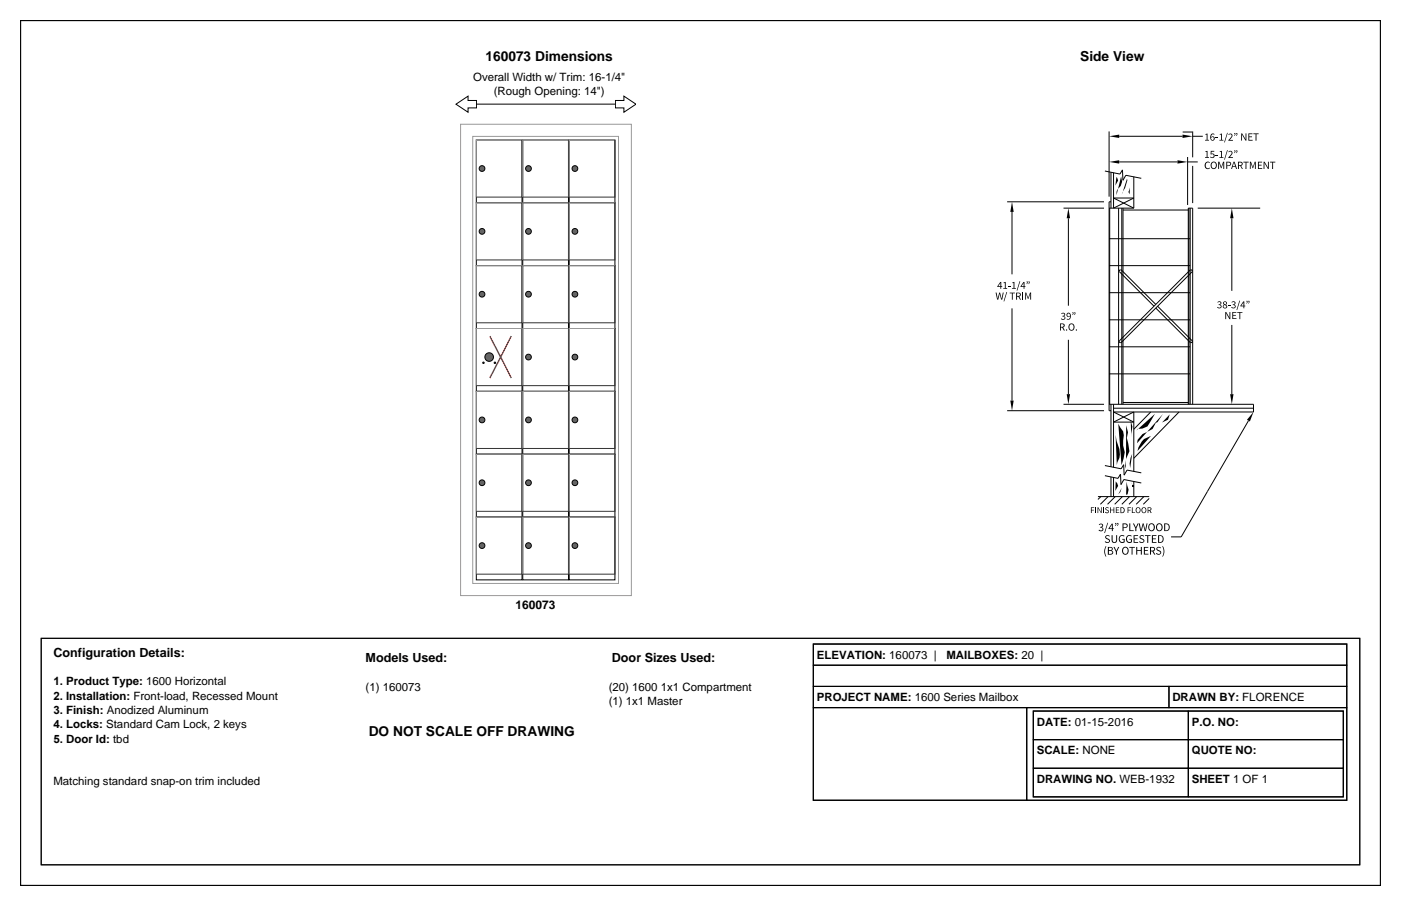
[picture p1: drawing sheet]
<svg xmlns="http://www.w3.org/2000/svg" width="432mm" height="279mm" viewBox="0 0 432 279" stroke-linecap="round" stroke-linejoin="round" font-family="sans-serif">
<path d="M143.3 32.1h48.4M12.7 196.8h406.4v69.9h-406.4z" fill="none" stroke="#000" stroke-width=".31"/>
<g fill="none" stroke="#000" stroke-width=".35">
<path d="M6.3 6.4h419.1v266.7h-419.1zM250.7 198.6h164.4v48.2h-164.4zM250.7 198.6h164.4v6.6h-164.4zM250.7 218.2h65.7v28.6h-65.7zM250.7 211.7h109.6v6.5h-109.6zM250.7 205.2h164.4v6.5h-164.4zM316.4 218.2h98.7v28.6h-98.7zM318.5 219.3h95.5v26.4h-95.5zM318.5 219.3h47.8v8.8h-47.8zM360.3 211.7h54.8v6.5h-54.8zM366.3 219.3h47.7v8.8h-47.7zM318.5 236.9h47.8v8.8h-47.8z"/>
<path d="M318.5 228.1h47.8v8.8h-47.8zM366.3 236.9h47.7v8.8h-47.7zM366.3 228.1h47.7v8.8h-47.7z"/>
</g>
<g fill="#fff" stroke="#000" stroke-width=".31">
<path d="M140.5 32.1l3.8-2.4v1.3h2.6v2.3h-2.6v1.3z"/>
<path d="M189.7 31h2.6v-1.3l3.7 2.4-3.7 2.5v-1.3h-2.6z"/>
</g>
<path d="M146.8 43.2h14.1v19.3h-14.1z" fill="#fff" stroke="#000" stroke-width=".31"/>
<path d="M160.9 43.2h-14.1v17.6" fill="none" stroke="#999" stroke-width=".31"/>
<path d="M160.9 43.2v17.6h-14.1" fill="none" stroke="#333" stroke-width=".31"/>
<circle cx="148.6" cy="52" r=".88" fill="#666" stroke="#000" stroke-width=".31"/>
<path d="M161.1 43.2h14.1v19.3h-14.1z" fill="#fff" stroke="#000" stroke-width=".31"/>
<path d="M175.2 43.2h-14.1v17.6" fill="none" stroke="#999" stroke-width=".31"/>
<path d="M175.2 43.2v17.6h-14.1" fill="none" stroke="#333" stroke-width=".31"/>
<circle cx="162.9" cy="52" r=".88" fill="#666" stroke="#000" stroke-width=".31"/>
<path d="M175.4 43.2h14.1v19.3h-14.1z" fill="#fff" stroke="#000" stroke-width=".31"/>
<path d="M189.5 43.2h-14.1v17.6" fill="none" stroke="#999" stroke-width=".31"/>
<path d="M189.5 43.2v17.6h-14.1" fill="none" stroke="#333" stroke-width=".31"/>
<circle cx="177.2" cy="52" r=".88" fill="#666" stroke="#000" stroke-width=".31"/>
<path d="M146.8 62.5h14.1v19.4h-14.1z" fill="#fff" stroke="#000" stroke-width=".31"/>
<path d="M160.9 62.5h-14.1v17.7" fill="none" stroke="#999" stroke-width=".31"/>
<path d="M160.9 62.5v17.7h-14.1" fill="none" stroke="#333" stroke-width=".31"/>
<circle cx="148.6" cy="71.4" r=".88" fill="#666" stroke="#000" stroke-width=".31"/>
<path d="M161.1 62.5h14.1v19.4h-14.1z" fill="#fff" stroke="#000" stroke-width=".31"/>
<path d="M175.2 62.5h-14.1v17.7" fill="none" stroke="#999" stroke-width=".31"/>
<path d="M175.2 62.5v17.7h-14.1" fill="none" stroke="#333" stroke-width=".31"/>
<circle cx="162.9" cy="71.4" r=".88" fill="#666" stroke="#000" stroke-width=".31"/>
<path d="M175.4 62.5h14.1v19.4h-14.1z" fill="#fff" stroke="#000" stroke-width=".31"/>
<path d="M189.5 62.5h-14.1v17.7" fill="none" stroke="#999" stroke-width=".31"/>
<path d="M189.5 62.5v17.7h-14.1" fill="none" stroke="#333" stroke-width=".31"/>
<circle cx="177.2" cy="71.4" r=".88" fill="#666" stroke="#000" stroke-width=".31"/>
<path d="M146.8 81.9h14.1v19.4h-14.1z" fill="#fff" stroke="#000" stroke-width=".31"/>
<path d="M160.9 81.9h-14.1v17.6" fill="none" stroke="#999" stroke-width=".31"/>
<path d="M160.9 81.9v17.6h-14.1" fill="none" stroke="#333" stroke-width=".31"/>
<circle cx="148.6" cy="90.7" r=".88" fill="#666" stroke="#000" stroke-width=".31"/>
<path d="M161.1 81.9h14.1v19.4h-14.1z" fill="#fff" stroke="#000" stroke-width=".31"/>
<path d="M175.2 81.9h-14.1v17.6" fill="none" stroke="#999" stroke-width=".31"/>
<path d="M175.2 81.9v17.6h-14.1" fill="none" stroke="#333" stroke-width=".31"/>
<circle cx="162.9" cy="90.7" r=".88" fill="#666" stroke="#000" stroke-width=".31"/>
<path d="M175.4 81.9h14.1v19.4h-14.1z" fill="#fff" stroke="#000" stroke-width=".31"/>
<path d="M189.5 81.9h-14.1v17.6" fill="none" stroke="#999" stroke-width=".31"/>
<path d="M189.5 81.9v17.6h-14.1" fill="none" stroke="#333" stroke-width=".31"/>
<circle cx="177.2" cy="90.7" r=".88" fill="#666" stroke="#000" stroke-width=".31"/>
<path d="M146.8 101.3h14.1v19.4h-14.1z" fill="#fff" stroke="#000" stroke-width=".31"/>
<path d="M160.9 101.3h-14.1v17.6" fill="none" stroke="#999" stroke-width=".31"/>
<path d="M160.9 101.3v17.6h-14.1" fill="none" stroke="#333" stroke-width=".31"/>
<g fill="#666" stroke="#000" stroke-width=".31">
<circle cx="150.8" cy="110.1" r="1.32"/>
<circle cx="149" cy="111.9" r=".22"/>
<circle cx="152.5" cy="111.9" r=".22"/>
</g>
<path d="M151 103.7l6.6 12.9M157.6 103.7l-6.6 12.9" fill="none" stroke="#f00" stroke-width=".44"/>
<path d="M161.1 101.3h14.1v19.4h-14.1z" fill="#fff" stroke="#000" stroke-width=".31"/>
<path d="M175.2 101.3h-14.1v17.6" fill="none" stroke="#999" stroke-width=".31"/>
<path d="M175.2 101.3v17.6h-14.1" fill="none" stroke="#333" stroke-width=".31"/>
<circle cx="162.9" cy="110.1" r=".88" fill="#666" stroke="#000" stroke-width=".31"/>
<path d="M175.4 101.3h14.1v19.4h-14.1z" fill="#fff" stroke="#000" stroke-width=".31"/>
<path d="M189.5 101.3h-14.1v17.6" fill="none" stroke="#999" stroke-width=".31"/>
<path d="M189.5 101.3v17.6h-14.1" fill="none" stroke="#333" stroke-width=".31"/>
<circle cx="177.2" cy="110.1" r=".88" fill="#666" stroke="#000" stroke-width=".31"/>
<path d="M146.8 120.7h14.1v19.4h-14.1z" fill="#fff" stroke="#000" stroke-width=".31"/>
<path d="M160.9 120.7h-14.1v17.6" fill="none" stroke="#999" stroke-width=".31"/>
<path d="M160.9 120.7v17.6h-14.1" fill="none" stroke="#333" stroke-width=".31"/>
<circle cx="148.6" cy="129.5" r=".88" fill="#666" stroke="#000" stroke-width=".31"/>
<path d="M161.1 120.7h14.1v19.4h-14.1z" fill="#fff" stroke="#000" stroke-width=".31"/>
<path d="M175.2 120.7h-14.1v17.6" fill="none" stroke="#999" stroke-width=".31"/>
<path d="M175.2 120.7v17.6h-14.1" fill="none" stroke="#333" stroke-width=".31"/>
<circle cx="162.9" cy="129.5" r=".88" fill="#666" stroke="#000" stroke-width=".31"/>
<path d="M175.4 120.7h14.1v19.4h-14.1z" fill="#fff" stroke="#000" stroke-width=".31"/>
<path d="M189.5 120.7h-14.1v17.6" fill="none" stroke="#999" stroke-width=".31"/>
<path d="M189.5 120.7v17.6h-14.1" fill="none" stroke="#333" stroke-width=".31"/>
<circle cx="177.2" cy="129.5" r=".88" fill="#666" stroke="#000" stroke-width=".31"/>
<path d="M146.8 140.1h14.1v19.3h-14.1z" fill="#fff" stroke="#000" stroke-width=".31"/>
<path d="M160.9 140.1h-14.1v17.6" fill="none" stroke="#999" stroke-width=".31"/>
<path d="M160.9 140.1v17.6h-14.1" fill="none" stroke="#333" stroke-width=".31"/>
<circle cx="148.6" cy="148.9" r=".88" fill="#666" stroke="#000" stroke-width=".31"/>
<path d="M161.1 140.1h14.1v19.3h-14.1z" fill="#fff" stroke="#000" stroke-width=".31"/>
<path d="M175.2 140.1h-14.1v17.6" fill="none" stroke="#999" stroke-width=".31"/>
<path d="M175.2 140.1v17.6h-14.1" fill="none" stroke="#333" stroke-width=".31"/>
<circle cx="162.9" cy="148.9" r=".88" fill="#666" stroke="#000" stroke-width=".31"/>
<path d="M175.4 140.1h14.1v19.3h-14.1z" fill="#fff" stroke="#000" stroke-width=".31"/>
<path d="M189.5 140.1h-14.1v17.6" fill="none" stroke="#999" stroke-width=".31"/>
<path d="M189.5 140.1v17.6h-14.1" fill="none" stroke="#333" stroke-width=".31"/>
<circle cx="177.2" cy="148.9" r=".88" fill="#666" stroke="#000" stroke-width=".31"/>
<path d="M146.8 159.4h14.1v19.4h-14.1z" fill="#fff" stroke="#000" stroke-width=".31"/>
<path d="M160.9 159.4h-14.1v17.7" fill="none" stroke="#999" stroke-width=".31"/>
<path d="M160.9 159.4v17.7h-14.1" fill="none" stroke="#333" stroke-width=".31"/>
<circle cx="148.6" cy="168.3" r=".88" fill="#666" stroke="#000" stroke-width=".31"/>
<path d="M161.1 159.4h14.1v19.4h-14.1z" fill="#fff" stroke="#000" stroke-width=".31"/>
<path d="M175.2 159.4h-14.1v17.7" fill="none" stroke="#999" stroke-width=".31"/>
<path d="M175.2 159.4v17.7h-14.1" fill="none" stroke="#333" stroke-width=".31"/>
<circle cx="162.9" cy="168.3" r=".88" fill="#666" stroke="#000" stroke-width=".31"/>
<path d="M175.4 159.4h14.1v19.4h-14.1z" fill="#fff" stroke="#000" stroke-width=".31"/>
<path d="M189.5 159.4h-14.1v17.7" fill="none" stroke="#999" stroke-width=".31"/>
<path d="M189.5 159.4v17.7h-14.1" fill="none" stroke="#333" stroke-width=".31"/>
<circle cx="177.2" cy="168.3" r=".88" fill="#666" stroke="#000" stroke-width=".31"/>
<path d="M142 38.3h52.6v145.4h-52.6zM145.7 42.1h44.9v137.8h-44.9z" fill="none" stroke="#999" stroke-width=".31"/>
<g fill="none" stroke="#000" stroke-width=".31">
<path d="M340.5 52.7l4.7 1 .8-1.3 .1 3.2 .9-1.5 4.8 .9M341.8 40.5v20.2M342.4 53.1v11.1M343.2 53.3v10.9l6.2-3.1h-6.2l6.2 3.1M345 42h19.5M345 49.9h17.9M349.4 54.5v9.7M364.5 40.7h2.9M366 49.9h3.2M366 48.4v14.8M367.6 42h3.1M367.6 40.5v8"/>
<path d="M367.6 51.2v11.4M310.4 62.2h29.9M311.9 65.4v19.2M327.8 64.2h12.5M329.3 67.3v27M341.8 73.6h25M341.8 64.2h7.6M342 64.2v60.5M342.4 62.2h-.6v64.5h.6M344.8 64.2v60.5M345.7 64.2v60.5M346.1 64.2v60.5"/>
<path d="M346.1 64.8h20.1M366.4 64.2v60.5M366.8 64.2v60.5M369.2 64.2h19.2M379.7 67.3v22.4M311.9 95.1v28.4M315.2 90.2v2.2M341.8 81.9h25M341.8 90.3h25M341.8 98.6h25M345 83.7l10.7 10.7M345.5 83.2l10.7 10.7"/>
<path d="M356.2 95l10.7 10.7M356.8 94.4l10.7 10.7M366.9 83.2l-21.9 21.9M367.5 83.7l-22 22M329.3 104.8v16.8M341.8 115.3h25M341.8 107h25M379.7 100.2v21.4M310.4 126.7h29.9M327.8 124.7h12.5M341.8 124.7h44.5v2.4h-43.1l6.2 3.1h-6.2l6.2-3.1v18.3M342.4 124.7v19.2"/>
<path d="M343.2 124.7v19.4M343.2 125.9h43.1M346.1 124.1h20.1M354.7 127.1l-5.3 5.3M363.4 127.1l-14 14.2M366.2 124.7v-60.5h1.4v60.5M384.8 129.8l-20.7 35.8h-3.2M338.4 153.1h15.8M339.3 153.1l-.9 .9M340.5 143.6l5.1 1 .7-1.3 .2 3.2 .9-1.5 4.4 .8M340.5 146.7l4.1 .8 .7-1.3 .2 3.2 .9-1.5 5.4 1M341.5 153.1l-2.4 2.4"/>
<path d="M342.4 147.1v6M343.2 147.3v5.8M343.7 153.1l-2.3 2.4M345.9 153.1l-2.3 2.4M348.1 153.1l-2.3 2.4M349.4 148.5v4.6M350.3 153.1l-2.3 2.4M352.5 153.1l-2.3 2.4M354.2 153.7l-1.8 1.8"/>
</g>
<g fill="#000">
<path d="M344.1 54.6l.5 1.1-.8 1.5zM341.8 42l3.2-.5v1zM341.8 49.9l3.2-.5v1.1zM345.5 54.4l.3 1.6-.4 1.3-1.1 1.3-.2 1.6zM347.3 55.1a6.6 6.6 0 0 1-1.4 4.3l-.2 .6zM348.3 57.8l-.2 2.1-.3-.7zM348.9 55.1l.1 .9zM362.9 49.4l3.1 .5-3.1 .6zM364.5 41.5l3.1 .5-3.1 .5zM371.5 41.3l.7-.1v1.9h.4v.3h-1.2v-.3h.5v-1.6h-.4zM371.5 46.7l.7-.2v2h.4v.2h-1.2v-.2h.5v-1.6h-.4zM371.7 50l.8-.1 .4 .2-.3 .1a.84 .84 0 0 0-1 .8 .84 .84 0 0 0 1.1 .8h.2a1.07 1.07 0 0 1-1.5 0 1.07 1.07 0 0 1 .1-1.5z"/>
<path d="M373.2 46.5h1.1v.3h-.9v.6a.76 .76 0 0 1 .9 .4 .76 .76 0 0 1-.4 1 .76 .76 0 0 1-1-.3l.1-.2a.52 .52 0 0 0 .7 .3 .52 .52 0 0 0 .3-.7 .52 .52 0 0 0-.7-.2zM374.6 42.4h.8v.2h-.8zM374.6 47.8h.8v.2h-.8zM375.5 49.9h.3l.6 1.6 .6-1.6h.3v2.2h-.3l.1-1.9-.6 1.7-.8-1.7v1.9h-.2zM375.9 41.3l.7-.1v1.9h.5v.3h-1.3v-.3h.5v-1.6h-.4zM375.9 46.7l.7-.2v2h.5v.2h-1.3v-.2h.5v-1.6h-.4zM378.2 41h.2l-.9 2.9h-.2zM378.2 46.3h.2l-.9 2.9h-.2zM378.6 41.5a.72 .72 0 0 1 1.1-.2 .72 .72 0 0 1-.1 1.1l-.6 .8h1v.2h-1.4l.8-1.1a.49 .49 0 0 0 .1-.8 .49 .49 0 0 0-.8 .2zM378.6 46.8a.72 .72 0 0 1 1.1-.1 .72 .72 0 0 1-.1 1.1l-.6 .7h1v.2h-1.4l.8-1.1a.49 .49 0 0 0 .1-.8 .49 .49 0 0 0-.8 .2zM382.6 41.1h.2l1.1 1.9v-1.9h.3v2.3h-.3l-1.1-1.9v1.9h-.3zM383.2 49.9h1.6v.2h-.6v2h-.3v-2h-.7z"/>
<path d="M384.7 41.1h1.3v.3h-1v.7h.9v.2h-.9v.8h1.1v.3h-1.3zM385.2 49.9h.4l.5 1.6 .6-1.6h.3v2.2h-.2v-1.9l-.6 1.7-.8-1.7 .1 1.9h-.3zM386.3 41.1h1.6v.3h-.6v2h-.3v-2h-.7zM387.7 49.9h1.3v.2h-1v.7h.8v.3h-.8v.8h1v.2h-1.3zM389.5 49.9h.3l1 1.8v-1.8h.3v2.2h-.3l-1.1-1.9v1.9h-.3zM391.4 49.9h1.7v.2h-.7v2h-.3v-2h-.7zM311.9 62.2l.5 3.2h-1zM329.3 64.2l.5 3.1h-1zM379.7 64.2l.5 3.1h-1.1zM306.9 90.2h.2l.4 1.9 .5-1.9h.2l.5 1.9 .4-1.9h.2l-.4 2.2h-.3l-.5-1.8-.4 1.8h-.4zM309.3 87.1l.7-.1v1.8h.4v.3h-1.2v-.2h.5v-1.6h-.4zM310.2 90.1h.2l-.9 2.8h-.2z"/>
<path d="M310.8 88.1h.7v.2h-.7zM311.2 90.2h1.6v.3h-.7v1.9h-.2v-1.9h-.7zM312 87.1l.7-.1v1.8h.4v.3h-1.2v-.2h.5v-1.6h-.4zM314.2 86.7h.2l-.8 2.9h-.3zM316 90.2h.3l.6 1.6 .6-1.6h.3v2.2h-.3l.1-1.8-.6 1.6-.8-1.6v1.8h-.2zM327.1 96.7a.62 .62 0 0 1 .9-.2 .62 .62 0 0 1-.1 1 .68 .68 0 0 1 .1 1.1 .68 .68 0 0 1-1-.2l.1-.2a.48 .48 0 0 0 .7 .2 .48 .48 0 0 0 .2-.7l-.6-.1v-.2l.4-.1a.4 .4 0 0 0 0-.6 .4 .4 0 0 0-.6 .2zM345 83.2h.5l-.5 .6zM366.9 83.2h.6v.5zM375.2 93.2a.62 .62 0 0 1 1-.2 .62 .62 0 0 1-.1 1 .68 .68 0 0 1 .1 1.1 .68 .68 0 0 1-1.1-.3l.2-.2a.48 .48 0 0 0 .7 .3 .48 .48 0 0 0 .1-.7l-.5-.1v-.2l.3-.1a.4 .4 0 0 0 .1-.6 .4 .4 0 0 0-.6 .1zM377.6 96.2h.3l1.1 1.8-.1-1.8h.3v2.2h-.3l-1-1.8v1.8h-.3zM378.5 94.1h.8v.2h-.8zM379.6 93.2a.62 .62 0 0 1 .9-.2 .62 .62 0 0 1-.1 1 .68 .68 0 0 1 .1 1.1 .68 .68 0 0 1-1-.3l.1-.2a.48 .48 0 0 0 .7 .3 .48 .48 0 0 0 .2-.7l-.6-.1v-.2l.4-.1a.4 .4 0 0 0 0-.6 .4 .4 0 0 0-.6 .1z"/>
<path d="M379.8 96.2h1.3v.2h-1v.7h.8v.3h-.8v.7h1v.3h-1.3zM382 92.7h.2l-.9 2.9h-.2zM381.3 96.2h1.6v.3h-.6v1.9h-.3v-1.9h-.7zM328.6 101.6h.3v.3h-.3zM331.6 101.6h.3v.3h-.3zM345 105.1l.5 .6h-.5zM366.9 105.7l.6-.6v.6zM311.4 123.5h1l-.5 3.2zM328.8 121.6h1l-.5 3.1zM344.7 130.7l1.5 2.3 .2 1.3-.2 3.1 .5 2.1-1 4zM347.1 131.2l.6 2.1-.4 1.7 .8 4.2-1 2.3-.3 2.2 .2 .9zM348.5 129.8l.5 1.8-.3 3.4z"/>
<path d="M352.6 135.4l2.2-1-4.2 4.7 .3-1.1zM350.7 132.3l-.5 .5 5.8-5.2-2.4 3.9-1.5 .7zM352.1 133.9l-1.5 1.7-.2 1.1 8-9-1.6 2.5-.6 .2-1 1.9zM360.5 127.8l-.5 1.6-1.9 .9zM379.1 121.6h1.1l-.5 3.1zM386.3 127l-1.1 3-.9-.5zM336.2 156.4h1.1v.2h-.8v.6h.6v.2h-.6v.8h-.3zM337.5 156.4h.3v1.8h-.3zM338.3 156.4h.2l.9 1.5-.1-1.5h.2v1.8h-.2l-.8-1.5v1.5h-.2zM340 156.4h.2v1.8h-.2zM340.7 156.6l.5-.2 .5 .2-.7 .1-.1 .3a.65 .65 0 0 1 .8 .5 .65 .65 0 0 1-.5 .8l-.6-.3 .1-.2 .7 .2 .2-.2-.9-.7zM342.1 156.4h.3v.8h.8v-.8h.2v1.8h-.2v-.8h-.8v.8h-.3z"/>
<path d="M343.9 148.5l.7 1.4-.8 1.5zM343.9 156.4h1v.2h-.8v.6h.7v.2h-.7v.6h.9v.2h-1.1zM343.7 131.4l.5 4.6a6.3 6.3 0 0 1 .2 6.6l-.2 1.1zM345.7 150.4l-.4 1.3-.7 .8zM347.2 148.5l.6 2.5-.3 1.4-.4 .2zM347.5 156.4h1.1v.2h-.8v.6h.6v.2h-.6v.8h-.3zM348.9 140l-.6 4.3-.1-1.3 .2-1.8zM348.7 148.7l.5 1.2zM348.9 156.4h.2v1.6h.8v.2h-1.1zM349.1 149.7h.3v.3h-.3zM338.6 161.8a.67 .67 0 0 1 1.1-.3 .67 .67 0 0 1-.1 1.1 .73 .73 0 0 1 .2 1.2 .73 .73 0 0 1-1.2-.3l.2-.2a.51 .51 0 0 0 .7 .3 .51 .51 0 0 0 .1-.8l-.5-.1v-.2l.4-.1a.43 .43 0 0 0 0-.7 .43 .43 0 0 0-.7 .2zM340.8 165.2l.8-.2 .5 .3-.2 .2a.46 .46 0 0 0-.7-.3 .46 .46 0 0 0-.1 .7 .78 .78 0 0 1 1 .7 .78 .78 0 0 1-.8 .9l-.8-.4 .2-.2 .9 .3 .2-.6-.9-.5a.6 .6 0 0 1-.1-.9z"/>
<path d="M340.8 168.4l.2 .1a3.1 3.1 0 0 0 0 3.1l-.2 .1a3.1 3.1 0 0 1 0-3.3zM341.3 161.2h.2l-.9 3.2h-.3zM342.6 165h.3l.2 2.1 .6 .1 .3-.4v-1.8h.3v1.4a.87 .87 0 0 1-.8 1.1 .87 .87 0 0 1-.9-1.1zM343.2 168.7h.3l.6 1.2 .5-1.2h.4l-.8 1.4v.9h-.3v-.9zM345.2 165.2l1-.2 .4 .3-.2 .2a.84 .84 0 0 0-1.1 0 .84 .84 0 0 0-.1 1.1l.4 .5 .5 .1 .2-.2v-.6h-.5v-.2h.8v1a1.22 1.22 0 0 1-1.7-.3 1.22 1.22 0 0 1 .3-1.7zM348.1 161.4h.3v2.1h1v.3h-1.3zM347.5 165.2l.9-.2 .4 .3-.2 .2a.84 .84 0 0 0-1.1 0 .84 .84 0 0 0-.1 1.1l.4 .5 .5 .1 .3-.2v-.6h-.5v-.2h.8v1a1.22 1.22 0 0 1-1.8-.3 1.22 1.22 0 0 1 .4-1.7zM348.1 168.7h1.7v.2h-.7v2.1h-.3v-2.1h-.7zM349.4 165h1.4v.3h-1.1v.7h.9v.3h-.9v.9h1.1v.2h-1.4zM349.2 161.4h.3l.6 1.2 .5-1.2h.3l-.7 1.5v.9h-.3v-.9zM350.2 168.7h.3v1h1.1v-1h.3v2.3h-.3v-1.1h-1.1v1.1h-.3zM351 161.4h.3l.4 2.1 .5-2.1h.3l.5 2.1 .4-2.1h.3l-.5 2.4h-.4l-.4-2-.5 2h-.4z"/>
<path d="M351.4 165.2l.8-.2 .5 .3-.2 .2a.46 .46 0 0 0-.7-.3 .46 .46 0 0 0-.1 .7 .78 .78 0 0 1 1 .7 .78 .78 0 0 1-.8 .9l-.8-.4 .2-.2 .9 .3 .2-.6-.9-.5a.6 .6 0 0 1-.1-.9zM352.5 168.7h1.4v.2h-1v.8h.9v.2h-.9v.9h1.1v.2h-1.5zM352.9 165h1.7v.3h-.7v2.1h-.3v-2.1h-.7zM355 165h1.4v.3h-1.1v.7h1v.3h-1v.9h1.1v.2h-1.4zM356.6 168.8l.8-.1 .4 .2-.1 .2a.46 .46 0 0 0-.7-.3 .46 .46 0 0 0-.1 .7 .78 .78 0 0 1 .9 .7 .78 .78 0 0 1-.7 .9l-.8-.4 .2-.2 .9 .3 .2-.6-1-.4a.6 .6 0 0 1 0-1zM358.2 168.5l.2-.1a3.1 3.1 0 0 1 0 3.3l-.2-.1a3.1 3.1 0 0 0 0-3.1z"/>
<path d="M373.5 50a1.07 1.07 0 0 1 1.5 1 1.07 1.07 0 0 1-1.5 .9l-.4-.9zM373.6 50.3l-.2 .7a.7 .7 0 0 0 .7 .9 .7 .7 0 0 0 .6-.9 .68 .68 0 0 0-.3-.8 .68 .68 0 0 0-.8 .1z"/>
<path d="M373.3 41.3l.5-.1 .5 .2-.1 .2-.6-.1-.3 .8a.67 .67 0 0 1 1 .2 .67 .67 0 0 1-.4 1 .67 .67 0 0 1-.8-.7l-.1-.9zM373.4 42.4l-.1 .1 .2 .6a.43 .43 0 0 0 .6-.4 .43 .43 0 0 0-.7-.3z"/>
<path d="M378 49.9h.6a.68 .68 0 0 1 .9 .6 .68 .68 0 0 1-.9 .7h-.4v.9h-.2zM378.2 50.1v.9a.68 .68 0 0 0 1-.5l-.3-.3z"/>
<path d="M380.4 41.1l.3-.1 .1 .3-.4 .6 .2-.5zM381 41.1l.3-.1 .1 .3-.4 .6 .2-.5z"/>
<path d="M380.4 46.4h.3l.1 .2-.4 .7 .2-.6zM381 46.4h.3l.1 .2-.4 .7 .2-.6z"/>
<path d="M380.2 49.9h.3l.8 2.2h-.3l-.3-.7h-.8l-.2 .7h-.3zM380.3 50.1l-.3 1.1h.7z"/>
<path d="M381.6 49.9h.6a.65 .65 0 0 1 .8 .5 .65 .65 0 0 1-.5 .7l.6 1h-.3l-.6-.9h-.4v.9h-.2zM381.8 50.1v.8l.9-.2v-.4z"/>
<path d="M308.3 87h.3v1.3h.3v.2h-.3v.6h-.3v-.6h-.9zM308.3 87.2l-.6 1.1h.6z"/>
<path d="M313.2 90.2l1 .1a.61 .61 0 0 1 .4 .6 .61 .61 0 0 1-.5 .6l.6 .9h-.3l-.5-.9h-.4v.9h-.3zM313.5 90.4v.9l.8-.2v-.5z"/>
<path d="M315.4 87h.4v1.3h.2v.2h-.3v.6h-.2v-.6h-1zM315.5 87.2l-.7 1.1h.7z"/>
<path d="M316.5 86.8l.3 .3-.4 .5zM317 86.8l.4 .3-.4 .5z"/>
<path d="M328.9 96.6l.2-.1a1.1 1.1 0 0 1 1 .9 1.1 1.1 0 0 1-.6 1.2l-.8-.2h.8l.3-.9a.65 .65 0 0 1-1 .1 .65 .65 0 0 1 .1-1zM328.9 97.1a.47 .47 0 0 0 .9 0 .47 .47 0 0 0-.9 0z"/>
<path d="M330.6 96.3l.3 .3-.4 .6zM331.1 96.3l.4 .3-.4 .6z"/>
<path d="M377.1 93.1a.61 .61 0 0 1 .9 0 .61 .61 0 0 1-.1 .9 .61 .61 0 0 1 0 1 .61 .61 0 0 1-.9-.1 .61 .61 0 0 1 .2-.9l-.2-.5zM377.1 94.5a.42 .42 0 0 0 .8 0 .42 .42 0 0 0-.8 0zM377.2 93.5a.35 .35 0 0 0 .7 0 .35 .35 0 0 0-.7 0z"/>
<path d="M383.2 92.9h.3v1.4h.3v.2h-.3v.6h-.3v-.6h-.9zM383.2 93.2l-.6 1.1h.6z"/>
<path d="M384.2 92.8l.3 .3-.3 .5zM384.8 92.8l.3 .3-.3 .5z"/>
<path d="M326.7 99.8h1a.61 .61 0 0 1 .5 .6 .61 .61 0 0 1-.5 .6l.5 .9h-.3l-.5-.9h-.4v.9h-.3zM327 100v.8l.8-.2v-.5z"/>
<path d="M329.7 99.9a1.04 1.04 0 0 1 1.5 1 1.04 1.04 0 0 1-1.5 .9l-.4-.9zM329.8 100.2a.8 .8 0 0 0-.2 1.1 .8 .8 0 0 0 1.1 .2 .8 .8 0 0 0 .2-1.1 .8 .8 0 0 0-1.1-.2z"/>
<path d="M345.3 156.4a.97 .97 0 0 1 1.3 .9 .97 .97 0 0 1-1.3 .9zM345.6 156.6v1.5a.71 .71 0 0 0 .8-.8 .71 .71 0 0 0-.8-.7z"/>
<path d="M350.2 156.7a.83 .83 0 0 1 1.3 .6 .83 .83 0 0 1-1.3 .7l-.2-.7zM350.4 156.8a.65 .65 0 0 0-.2 .9 .65 .65 0 0 0 1 .2 .65 .65 0 0 0 .1-.9 .65 .65 0 0 0-.9-.2z"/>
<path d="M352 156.7a.83 .83 0 0 1 1.3 .6 .83 .83 0 0 1-1.3 .7l-.2-.7zM352.2 156.8a.65 .65 0 0 0-.2 .9 .65 .65 0 0 0 .9 .2 .65 .65 0 0 0 .2-.9 .65 .65 0 0 0-.9-.2z"/>
<path d="M353.7 156.4l.8 .1 .4 .2v.5l-.4 .2 .5 .8h-.3l-.4-.7h-.4v.7h-.2zM353.9 156.6v.7l.7-.2v-.3z"/>
<path d="M341.5 168.7h.7a.6 .6 0 0 1 .7 .3 .6 .6 0 0 1-.3 .8 .62 .62 0 0 1 .5 .6 .62 .62 0 0 1-.5 .6l-1.2 .1zM341.8 168.9v.8a.64 .64 0 0 0 .9-.4l-.2-.4zM341.8 169.9v.9l.9-.1 .1-.4a.76 .76 0 0 0-1-.4z"/>
<path d="M342.6 161.5h.4v1.4h.3v.3h-.3v.6h-.3v-.6h-1.1zM342.7 161.8l-.7 1.1h.7z"/>
<path d="M343.7 161.3h.3l.1 .3-.4 .6 .2-.6zM344.4 161.3h.2l.1 .3-.4 .6 .2-.6z"/>
<path d="M346.2 168.8a1.14 1.14 0 0 1 1.7 1 1.14 1.14 0 0 1-1.7 1.1l-.4-1.1zM346.3 169.1l-.2 .7a.74 .74 0 0 0 .7 1 .74 .74 0 0 0 .8-1 .72 .72 0 0 0-.4-.8 .72 .72 0 0 0-.9 .1z"/>
<path d="M346 161.4a1.41 1.41 0 0 1 1.5 .4 .87 .87 0 0 1-.2 .9 .87 .87 0 0 1-1 .1v1h-.3zM346.3 161.7v.9h.4a.49 .49 0 0 0 .6-.5 .49 .49 0 0 0-.6-.4z"/>
<path d="M354.3 161.6a1.14 1.14 0 0 1 1.6 1 1.14 1.14 0 0 1-1.6 1l-.4-1zM354.4 161.9l-.2 .7a.74 .74 0 0 0 .7 1 .74 .74 0 0 0 .7-1 .72 .72 0 0 0-.3-.9 .72 .72 0 0 0-.9 .2z"/>
<path d="M354.4 168.7a1.38 1.38 0 0 1 1.6 .3 .71 .71 0 0 1-.5 1l.6 1.1-.3-.1-.6-1h-.4v1h-.4zM354.8 168.9v.9l.9-.2v-.5z"/>
<path d="M356.7 161.6a1.14 1.14 0 0 1 1.6 1 1.14 1.14 0 0 1-1.6 1l-.4-1zM356.8 161.9l-.2 .7a.74 .74 0 0 0 .7 1 .74 .74 0 0 0 .7-1 .72 .72 0 0 0-.3-.9 .72 .72 0 0 0-.9 .2z"/>
<path d="M356.9 165a1.27 1.27 0 0 1 1.7 1.2 1.27 1.27 0 0 1-1.7 1.2zM357.2 165.3v1.9a.96 .96 0 0 0 1.2-1 .96 .96 0 0 0-1.2-.9z"/>
<path d="M358.8 161.4a1.27 1.27 0 0 1 1.7 1.2 1.27 1.27 0 0 1-1.7 1.2zM359.1 161.7v1.9a.96 .96 0 0 0 1.1-1 .96 .96 0 0 0-1.1-.9z"/>
</g>
<g font-size="4.2">
<text x="149.6" y="18.7">160073 Dimensions</text>
<text x="332.9" y="18.7">Side View</text>
<text x="113.6" y="227">DO NOT SCALE OFF DRAWING</text>
</g>
<g font-size="3.9">
<text x="16.4" y="202.5">Configuration Details:</text>
<text x="112.7" y="204.2">Models Used:</text>
<text x="188.6" y="204.2">Door Sizes Used:</text>
</g>
<text font-size="3.7" x="158.9" y="187.9">160073</text>
<g font-size="3.5">
<text x="145.8" y="25">Overall Width w/ Trim: 16-1/4&quot;</text>
<text x="152.2" y="29.4">(Rough Opening: 14&quot;)</text>
<text x="251.7" y="203.2">ELEVATION: 160073 |</text>
<text x="291.7" y="203.2">MAILBOXES: 20 |</text>
<text x="16.4" y="215.8">2. Installation: Front-load, Recessed Mount</text>
<text x="16.4" y="211.4">1. Product Type: 1600 Horizontal</text>
<text x="112.7" y="213">(1) 160073</text>
<text x="187.6" y="213">(20) 1600 1x1 Compartment</text>
<text x="16.4" y="220.2">3. Finish: Anodized Aluminum</text>
<text x="187.6" y="217.4">(1) 1x1 Master</text>
<text x="251.7" y="216.2">PROJECT NAME: 1600 Series Mailbox</text>
<text x="361.3" y="216.2">DRAWN BY: FLORENCE</text>
<text x="16.4" y="224.6">4. Locks: Standard Cam Lock, 2 keys</text>
<text x="319.5" y="223.8">DATE: 01-15-2016</text>
<text x="367.3" y="223.8">P.O. NO:</text>
<text x="16.4" y="229">5. Door Id: tbd</text>
<text x="319.5" y="232.7">SCALE: NONE</text>
<text x="367.3" y="232.7">QUOTE NO:</text>
<text x="16.4" y="242.2">Matching standard snap-on trim included</text>
<text x="319.5" y="241.5">DRAWING NO. WEB-1932</text>
<text x="367.3" y="241.5">SHEET 1 OF 1</text>
</g>
</svg>
